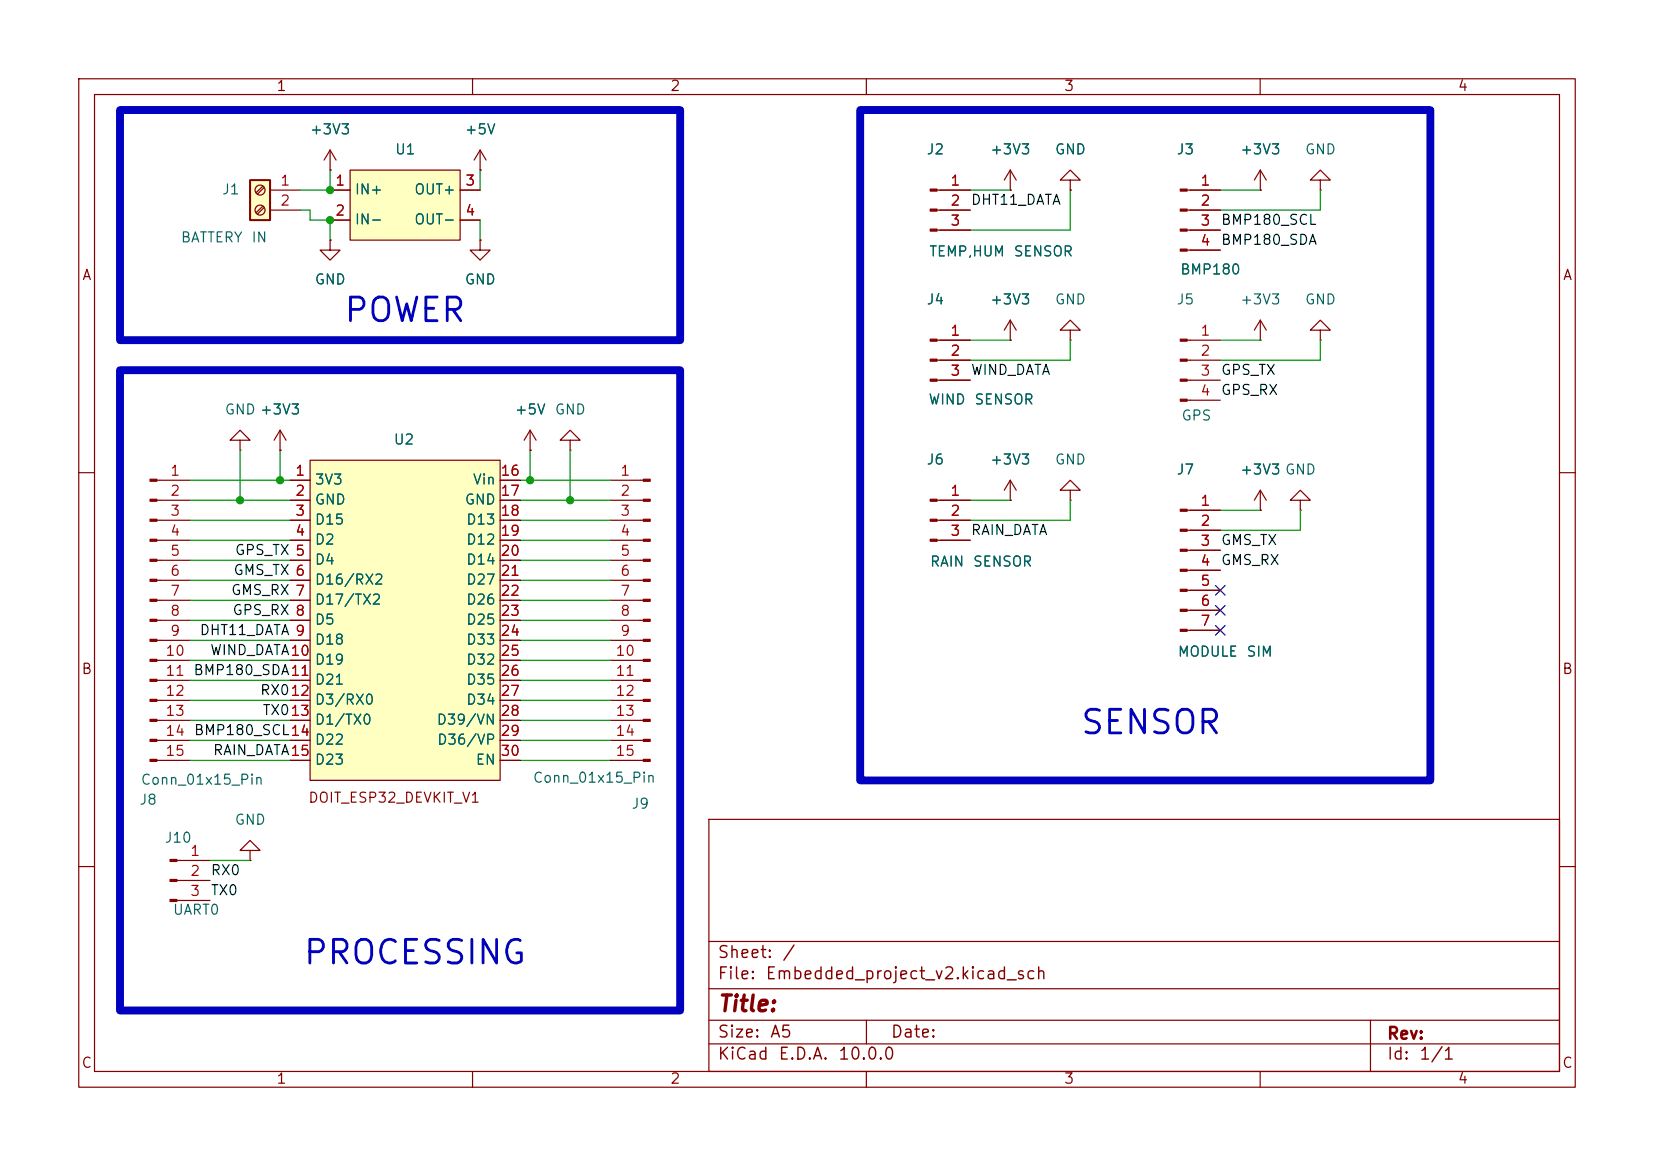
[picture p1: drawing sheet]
<svg xmlns="http://www.w3.org/2000/svg" width="210mm" height="148mm" viewBox="0 0 210 148" stroke-linecap="round" stroke-linejoin="round" font-family="sans-serif">
<g fill="none" stroke="#840000" stroke-width=".15">
<path d="M10 10h190v128h-190zM12 12h186v124h-186zM60 10v2M110 10v2M160 10v2M119 24.1h4.2M119 26.7h4.2M119 29.2h4.2M160 24.1h.1M160 21.6v2.5M160 21.6l-.7 1.3M160 21.6l.8 1.3"/>
<path d="M119 43.2h4.2M119 45.7h4.2M119 48.3h4.2M10 60h2M119 63.5h4.2M119 66h4.2M119 68.6h4.2M128.3 63.5h.1M128.3 61l-.8 1.2M128.3 61l.7 1.2M128.3 61v2.5M135.9 62.2h1.3l-1.3-1.2-1.3 1.2h1.3v1.3"/>
<path d="M135.9 63.5h.1M150.7 64.8h4.2M150.7 67.3h4.2M150.7 69.9h4.2M150.7 72.4h4.2M150.7 74.9h4.2M150.7 77.5h4.2M198 60h2M150.7 80h4.2M10 110h2M90 104h108v32h-108zM90 119.5h108"/>
<path d="M198 110h2M60 136v2M90 132.5h108M90 129.5h108M90 125.5h108M110 136v2M110 129.5v3M160 136v2M174 129.5v6.5"/>
</g>
<g fill="#840000" stroke="#840000" stroke-width=".15">
<path d="M149.9 64.6h.8v.3h-.8z"/>
<path d="M149.9 67.2h.8v.2h-.8z"/>
<path d="M149.9 69.7h.8v.3h-.8z"/>
<path d="M149.9 72.3h.8v.2h-.8z"/>
<path d="M149.9 74.8h.8v.3h-.8z"/>
<path d="M149.9 77.3h.8v.3h-.8z"/>
<path d="M149.9 79.9h.8v.2h-.8z"/>
<path d="M118.1 24h.9v.3h-.9z"/>
<path d="M118.1 26.5h.9v.3h-.9z"/>
<path d="M118.1 29.1h.9v.2h-.9z"/>
<path d="M118.1 43.1h.9v.2h-.9z"/>
<path d="M118.1 45.6h.9v.2h-.9z"/>
<path d="M118.1 48.1h.9v.3h-.9z"/>
<path d="M118.1 63.4h.9v.2h-.9z"/>
<path d="M118.1 65.9h.9v.3h-.9z"/>
<path d="M118.1 68.5h.9v.2h-.9z"/>
</g>
<path d="M39.4 58.4h24.1v40.7h-24.1z" fill="#ffffc2"/>
<g fill="none" stroke="#840000" stroke-width=".15">
<path d="M30.5 55.9h1.2l-1.2-1.3-1.3 1.3h1.3v1.3M30.5 57.2h.1M39.4 58.4h24.1v40.7h-24.1zM36.8 61h2.6M36.8 63.5h2.6M36.8 66h2.6M36.8 68.6h2.6M36.8 71.1h2.6M36.8 73.7h2.6M36.8 76.2h2.6M36.8 78.7h2.6M63.5 61h2.5"/>
<path d="M63.5 63.5h2.5M63.5 66h2.5M63.5 68.6h2.5M63.5 71.1h2.5M63.5 73.7h2.5M63.5 76.2h2.5M63.5 78.7h2.5M36.8 81.3h2.6M36.8 83.8h2.6M36.8 86.4h2.6M36.8 88.9h2.6M36.8 91.4h2.6"/>
<path d="M36.8 94h2.6M36.8 96.5h2.6M63.5 81.3h2.5M63.5 83.8h2.5M63.5 86.4h2.5M63.5 88.9h2.5M63.5 91.4h2.5M63.5 94h2.5M63.5 96.5h2.5M22.5 109.2h4.2M22.5 111.8h4.2M22.5 114.3h4.2"/>
<path d="M31.7 108h1.3l-1.3-1.3-1.2 1.3h1.2v1.2M31.7 109.2h.1"/>
</g>
<g fill="#840000" stroke="#840000" stroke-width=".15">
<path d="M21.6 109.1h.9v.2h-.9z"/>
<path d="M21.6 111.6h.9v.3h-.9z"/>
<path d="M21.6 114.2h.9v.2h-.9z"/>
</g>
<path d="M31.7 22.9h2.6v5h-2.6z" fill="#ffffc2"/>
<path d="M31.7 22.9h2.6v5h-2.6z" fill="none" stroke="#840000" stroke-width=".25"/>
<g fill="none" stroke="#840000" stroke-width=".15">
<path d="M41.9 19.1l-.8 1.2M41.9 19.1l.8 1.2M41.9 19.1v2.5M33.4 23.6l-.9 .9M33.4 26.2l-.9 .8M33.6 23.8l-.9 .8M33.6 26.3l-.9 .9M34.3 24.1h3.8M34.3 26.7h3.8M41.9 30.5v1.3h-1.3l1.3 1.2 1.3-1.2h-1.3M41.9 30.5h.1M41.9 21.6h.1"/>
<path d="M61 30.5v1.3h1.2l-1.2 1.2-1.3-1.2h1.3M61 30.5h.1M150.7 24.1h4.2M150.7 26.7h4.2M150.7 29.2h4.2M150.7 31.8h4.2M35.6 57.2h.1M35.6 54.6l-.8 1.3M35.6 54.6l.7 1.3M35.6 54.6v2.6M67.3 57.2h.1M67.3 54.6l-.8 1.3"/>
<path d="M67.3 54.6l.8 1.3M67.3 54.6v2.6M72.4 55.9h1.3l-1.3-1.3-1.3 1.3h1.3v1.3M72.4 57.2h.1M160 43.2h.1M160 40.6l-.7 1.3M160 40.6l.8 1.3M160 40.6v2.6"/>
<circle cx="33" cy="26.7" r=".63"/>
<circle cx="33" cy="24.1" r=".63"/>
</g>
<g fill="#840000" stroke="#840000" stroke-width=".15">
<path d="M149.9 24h.8v.3h-.8z"/>
<path d="M149.9 26.5h.8v.3h-.8z"/>
<path d="M149.9 29.1h.8v.2h-.8z"/>
<path d="M149.9 31.6h.8v.3h-.8z"/>
</g>
<path d="M44.4 21.6h14v8.9h-14z" fill="#ffffc2"/>
<g fill="none" stroke="#840000" stroke-width=".15">
<path d="M61 19.1l-.8 1.2M61 19.1l.7 1.2M61 19.1v2.5M41.9 30.5h.1M41.9 21.6h.1M41.9 24.1h2.5M41.9 27.9h2.5M44.4 21.6h14v8.9h-14zM58.4 24.1h2.6M58.4 27.9h2.6M61 21.6h.1M61 30.5h.1"/>
<path d="M119.4 24.1h3.8M119.4 26.7h3.8M119.4 29.2h3.8M128.3 24.1h.1M128.3 21.6v2.5M128.3 21.6l-.8 1.3M128.3 21.6l.7 1.3M135.9 22.9h1.3l-1.3-1.3-1.3 1.3h1.3v1.2M135.9 24.1h.1M151.1 24.1h3.8M151.1 26.7h3.8M151.1 29.2h3.8"/>
<path d="M151.1 31.8h3.8M160 24.1h.1M167.6 22.9h1.3l-1.3-1.3-1.2 1.3h1.2v1.2M167.6 24.1h.1M35.6 57.2h.1M67.3 57.2h.1M119.4 43.2h3.8M119.4 45.7h3.8M119.4 48.3h3.8M128.3 43.2h.1M128.3 40.6l-.8 1.3M128.3 40.6l.7 1.3"/>
<path d="M128.3 40.6v2.6M135.9 41.9h1.3l-1.3-1.3-1.3 1.3h1.3v1.3M135.9 43.2h.1M150.7 43.2h4.2M150.7 45.7h4.2M150.7 48.3h4.2M150.7 50.8h4.2M167.6 41.9h1.3l-1.3-1.3-1.2 1.3h1.2v1.3M167.6 43.2h.1M19.9 61h4.2M19.9 63.5h4.2M19.9 66h4.2"/>
<path d="M19.9 68.6h4.2M19.9 71.1h4.2M19.9 73.7h4.2M19.9 76.2h4.2M19.9 78.7h4.2M36.8 61h2.6M36.8 63.5h2.6M36.8 66h2.6M36.8 68.6h2.6M36.8 71.1h2.6M36.8 73.7h2.6M36.8 76.2h2.6"/>
<path d="M36.8 78.7h2.6M63.5 61h2.5M63.5 63.5h2.5M63.5 66h2.5M63.5 68.6h2.5M63.5 71.1h2.5M63.5 73.7h2.5M63.5 76.2h2.5M63.5 78.7h2.5M77.5 61h4.2M77.5 63.5h4.2M77.5 66h4.2"/>
<path d="M77.5 68.6h4.2M77.5 71.1h4.2M77.5 73.7h4.2M77.5 76.2h4.2M77.5 78.7h4.2M119.4 63.5h3.8M119.4 66h3.8M119.4 68.6h3.8M128.3 63.5h.1M151.1 64.8h3.8M151.1 67.3h3.8M151.1 69.9h3.8"/>
<path d="M151.1 72.4h3.8M151.1 74.9h3.8M151.1 77.5h3.8M160 64.8h.1M160 62.2l-.7 1.3M160 62.2l.8 1.3M160 62.2v2.6M165.1 63.5h1.3l-1.3-1.3-1.3 1.3h1.3v1.3M165.1 64.8h.1M19.9 81.3h4.2M19.9 83.8h4.2M19.9 86.4h4.2"/>
<path d="M19.9 88.9h4.2M19.9 91.4h4.2M19.9 94h4.2M19.9 96.5h4.2M36.8 81.3h2.6M36.8 83.8h2.6M36.8 86.4h2.6M36.8 88.9h2.6M36.8 91.4h2.6M36.8 94h2.6M36.8 96.5h2.6M63.5 81.3h2.5"/>
<path d="M63.5 83.8h2.5M63.5 86.4h2.5M63.5 88.9h2.5M63.5 91.4h2.5M63.5 94h2.5M63.5 96.5h2.5M77.5 81.3h4.2M77.5 83.8h4.2M77.5 86.4h4.2M77.5 88.9h4.2M77.5 91.4h4.2M77.5 94h4.2"/>
<path d="M77.5 96.5h4.2M151.1 80h3.8"/>
</g>
<g fill="#840000" stroke="#840000" stroke-width=".15">
<path d="M149.9 43.1h.8v.2h-.8z"/>
<path d="M149.9 45.6h.8v.2h-.8z"/>
<path d="M149.9 48.1h.8v.3h-.8z"/>
<path d="M149.9 50.7h.8v.2h-.8z"/>
<path d="M81.7 60.8h.8v.3h-.8z"/>
<path d="M81.7 63.4h.8v.2h-.8z"/>
<path d="M81.7 65.9h.8v.3h-.8z"/>
<path d="M81.7 68.5h.8v.2h-.8z"/>
<path d="M81.7 71h.8v.2h-.8z"/>
<path d="M81.7 73.5h.8v.3h-.8z"/>
<path d="M81.7 76.1h.8v.2h-.8z"/>
<path d="M81.7 78.6h.8v.3h-.8z"/>
<path d="M81.7 81.2h.8v.2h-.8z"/>
<path d="M81.7 83.7h.8v.2h-.8z"/>
<path d="M81.7 86.2h.8v.3h-.8z"/>
<path d="M81.7 88.8h.8v.2h-.8z"/>
<path d="M81.7 91.3h.8v.3h-.8z"/>
<path d="M81.7 93.9h.8v.2h-.8z"/>
<path d="M81.7 96.4h.8v.2h-.8z"/>
<path d="M19 60.8h.9v.3h-.9z"/>
<path d="M19 63.4h.9v.2h-.9z"/>
<path d="M19 65.9h.9v.3h-.9z"/>
<path d="M19 68.5h.9v.2h-.9z"/>
<path d="M19 71h.9v.2h-.9z"/>
<path d="M19 73.5h.9v.3h-.9z"/>
<path d="M19 76.1h.9v.2h-.9z"/>
<path d="M19 78.6h.9v.3h-.9z"/>
<path d="M19 81.2h.9v.2h-.9z"/>
<path d="M19 83.7h.9v.2h-.9z"/>
<path d="M19 86.2h.9v.3h-.9z"/>
<path d="M19 88.8h.9v.2h-.9z"/>
<path d="M19 91.3h.9v.3h-.9z"/>
<path d="M19 93.9h.9v.2h-.9z"/>
<path d="M19 96.4h.9v.2h-.9z"/>
</g>
<g fill="none" stroke="#009600" stroke-width=".15">
<path d="M38.1 26.7h1.3v1.2h2.5v2.6M41.9 21.6v2.5h-3.8M61 21.6v2.5M61 27.9v2.6M123.2 24.1h5.1M135.9 24.1v5.1h-12.7M154.9 24.1h5.1M167.6 24.1v2.6h-12.7M30.5 57.2v6.3M35.6 57.2v3.8M67.3 57.2v3.8M72.4 57.2v6.3"/>
<path d="M123.2 43.2h5.1M135.9 43.2v2.5h-12.7M154.9 43.2h5.1M167.6 43.2v2.5h-12.7M24.1 78.7h12.7M24.1 68.6h12.7M24.1 66h12.7M24.1 63.5h12.7M24.1 61h12.7M24.1 73.7h12.7M24.1 76.2h12.7M24.1 71.1h12.7"/>
<path d="M66 78.7h11.5M66 68.6h11.5M66 66h11.5M66 63.5h11.5M66 61h11.5M66 73.7h11.5M66 76.2h11.5M66 71.1h11.5M123.2 63.5h5.1M135.9 63.5v2.5h-12.7M154.9 64.8h5.1M165.1 64.8v2.5h-10.2"/>
<path d="M24.1 86.4h12.7M24.1 83.8h12.7M24.1 91.4h12.7M24.1 96.5h12.7M24.1 94h12.7M24.1 81.3h12.7M24.1 88.9h12.7M66 86.4h11.5M66 83.8h11.5M66 91.4h11.5M66 96.5h11.5M66 94h11.5"/>
<path d="M66 81.3h11.5M66 88.9h11.5M26.7 109.2h5"/>
</g>
<path d="M154.3 79.4l1.2 1.2M154.3 76.9l1.2 1.2M154.3 74.3l1.2 1.2M155.5 79.4l-1.2 1.2M155.5 76.9l-1.2 1.2M155.5 74.3l-1.2 1.2" fill="none" stroke="#000084" stroke-width=".15"/>
<path d="M15.2 14h71.2v29.2h-71.2zM109.2 14h72.4v85.1h-72.4zM15.2 47h71.2v81.3h-71.2z" fill="none" stroke="#0000c2" stroke-width="1"/>
<g fill="#009600" stroke="#009600" stroke-width=".13">
<circle cx="30.5" cy="63.5" r=".46"/>
<circle cx="72.4" cy="63.5" r=".46"/>
<circle cx="67.3" cy="61" r=".46"/>
<circle cx="35.6" cy="61" r=".46"/>
<circle cx="41.9" cy="24.1" r=".46"/>
<circle cx="41.9" cy="27.9" r=".46"/>
</g>
<g font-size="3" fill="#0000c2">
<text x="43.5" y="41.6">POWER</text>
<text x="137" y="93.9">SENSOR</text>
<text x="38.3" y="123.1">PROCESSING</text>
</g>
<text font-size="2" fill="#840000" x="91" y="128.9">Title:</text>
<g font-size="1.5" fill="#840000">
<text x="91" y="124.7">File:</text>
<text x="91" y="122">Sheet:</text>
<text x="97.1" y="124.7">Embedded_project_v2.kicad_sch</text>
<text x="99.2" y="122">/</text>
<text x="91" y="134.9">KiCad</text>
<text x="91" y="132.1">Size:</text>
<text x="97.7" y="132.1">A5</text>
<text x="98.7" y="134.9">E.D.A.</text>
<text x="106.3" y="134.9">10.0.0</text>
<text x="113" y="132.1">Date:</text>
<text x="176" y="132.3">Rev:</text>
<text x="176" y="134.9">Id:</text>
<text x="180.1" y="134.9">1/1</text>
</g>
<g font-size="1.3" fill="#840000">
<text x="35" y="11.9">1</text>
<text x="85" y="11.9">2</text>
<text x="135" y="11.9">3</text>
<text x="185" y="11.9">4</text>
<text x="10.3" y="35.9">A</text>
<text x="198.4" y="35.9">A</text>
<text x="10.3" y="85.9">B</text>
<text x="198.3" y="85.9">B</text>
<text x="39.1" y="102.2">DOIT_ESP32_DEVKIT_V1</text>
<text x="10.3" y="135.9">C</text>
<text x="35" y="137.9">1</text>
<text x="85" y="137.9">2</text>
<text x="135" y="137.9">3</text>
<text x="185" y="137.9">4</text>
<text x="198.3" y="135.9">C</text>
</g>
<g font-size="1.3" fill="#006464">
<text x="39.3" y="17.4">+3V3</text>
<text x="58.9" y="17.4">+5V</text>
<text x="50.1" y="19.9">U1</text>
<text x="117.6" y="19.9">J2</text>
<text x="125.6" y="19.9">+3V3</text>
<text x="133.9" y="19.9">GND</text>
<text x="149.3" y="19.9">J3</text>
<text x="157.4" y="19.9">+3V3</text>
<text x="165.6" y="19.9">GND</text>
<text x="28.1" y="25">J1</text>
<text x="45" y="25">IN+</text>
<text x="45" y="28.8">IN-</text>
<text x="52.5" y="25">OUT+</text>
<text x="52.5" y="28.8">OUT-</text>
<text x="22.9" y="31.1">BATTERY</text>
<text x="31.8" y="31.1">IN</text>
<text x="117.9" y="32.9">TEMP,HUM</text>
<text x="128.6" y="32.9">SENSOR</text>
<text x="149.8" y="35.2">BMP180</text>
<text x="39.9" y="36.4">GND</text>
<text x="58.9" y="36.4">GND</text>
<text x="117.6" y="39">J4</text>
<text x="125.6" y="39">+3V3</text>
<text x="133.9" y="39">GND</text>
<text x="149.3" y="39">J5</text>
<text x="157.4" y="39">+3V3</text>
<text x="165.6" y="39">GND</text>
<text x="28.4" y="52.9">GND +3V3</text>
<text x="32.9" y="52.9">+3V3</text>
<text x="65.3" y="52.9">+5V</text>
<text x="70.4" y="52.9">GND</text>
<text x="117.8" y="51.7">WIND</text>
<text x="123.6" y="51.7">SENSOR</text>
<text x="149.9" y="53.7">GPS</text>
<text x="49.9" y="56.7">U2</text>
<text x="117.6" y="59.3">J6</text>
<text x="125.6" y="59.3">+3V3</text>
<text x="133.9" y="59.3">GND</text>
<text x="39.9" y="61.8">3V3</text>
<text x="39.9" y="64.4">GND</text>
<text x="58.9" y="64.4">GND</text>
<text x="59.9" y="61.8">Vin</text>
<text x="149.3" y="60.6">J7</text>
<text x="157.4" y="60.6">+3V3 GND</text>
<text x="157.4" y="60.6">+3V3</text>
<text x="39.9" y="66.9">D15</text>
<text x="39.9" y="69.4">D2</text>
<text x="39.9" y="72">D4</text>
<text x="59.1" y="66.9">D13</text>
<text x="59.1" y="69.4">D12</text>
<text x="59.1" y="72">D14</text>
<text x="39.9" y="74.5">D16/RX2</text>
<text x="39.9" y="77.1">D17/TX2</text>
<text x="59.1" y="74.5">D27</text>
<text x="59.1" y="77.1">D26</text>
<text x="118" y="72.2">RAIN</text>
<text x="123.4" y="72.2">SENSOR</text>
<text x="39.9" y="79.6">D5</text>
<text x="39.9" y="82.1">D18</text>
<text x="59.1" y="79.6">D25</text>
<text x="59.1" y="82.1">D33</text>
<text x="149.4" y="83.7">MODULE</text>
<text x="158.2" y="83.7">SIM</text>
<text x="39.9" y="84.7">D19</text>
<text x="39.9" y="87.2">D21</text>
<text x="39.9" y="89.8">D3/RX0</text>
<text x="59.1" y="84.7">D32</text>
<text x="59.1" y="87.2">D35</text>
<text x="59.1" y="89.8">D34</text>
<text x="39.9" y="92.3">D1/TX0</text>
<text x="39.9" y="94.8">D22</text>
<text x="55.4" y="92.3">D39/VN</text>
<text x="55.4" y="94.8">D36/VP</text>
<text x="17.8" y="99.9">Conn_01x15_Pin</text>
<text x="39.9" y="97.4">D23</text>
<text x="60.3" y="97.4">EN</text>
<text x="67.6" y="99.7">Conn_01x15_Pin</text>
<text x="17.6" y="102.5">J8</text>
<text x="20.8" y="107.3">J10</text>
<text x="29.7" y="105">GND</text>
<text x="80.1" y="103">J9</text>
<text x="21.9" y="116.4">UART0</text>
</g>
<g font-size="1.3" fill="#a90000">
<text x="35.5" y="23.9">1</text>
<text x="42.5" y="23.9">1</text>
<text x="59" y="23.9">3</text>
<text x="120.6" y="23.9">1</text>
<text x="152.3" y="23.9">1</text>
<text x="35.5" y="26.4">2</text>
<text x="42.5" y="27.7">2</text>
<text x="59" y="27.7">4</text>
<text x="120.6" y="26.4">2</text>
<text x="120.6" y="29">3</text>
<text x="152.3" y="26.4">2</text>
<text x="152.3" y="29">3</text>
<text x="152.3" y="31.5">4</text>
<text x="120.6" y="42.9">1</text>
<text x="120.6" y="45.5">2</text>
<text x="152.3" y="42.9">1</text>
<text x="152.3" y="45.5">2</text>
<text x="120.6" y="48">3</text>
<text x="152.3" y="48">3</text>
<text x="152.3" y="50.5">4</text>
<text x="21.5" y="60.7">1</text>
<text x="21.5" y="63.2">2</text>
<text x="21.5" y="65.8">3</text>
<text x="37.4" y="60.7">1</text>
<text x="37.4" y="63.2">2</text>
<text x="37.4" y="65.8">3</text>
<text x="63.5" y="60.7">16</text>
<text x="63.5" y="63.2">17</text>
<text x="63.5" y="65.8">18</text>
<text x="78.7" y="60.7">1</text>
<text x="78.7" y="63.2">2</text>
<text x="78.7" y="65.8">3</text>
<text x="120.6" y="63.2">1</text>
<text x="120.6" y="65.8">2</text>
<text x="152.3" y="64.5">1</text>
<text x="21.5" y="68.3">4</text>
<text x="21.5" y="70.9">5</text>
<text x="37.4" y="68.3">4</text>
<text x="37.4" y="70.9">5</text>
<text x="63.5" y="68.3">19</text>
<text x="63.5" y="70.9">20</text>
<text x="78.7" y="68.3">4</text>
<text x="78.7" y="70.9">5</text>
<text x="120.6" y="68.3">3</text>
<text x="152.3" y="67.1">2</text>
<text x="152.3" y="69.6">3</text>
<text x="21.5" y="73.4">6</text>
<text x="21.5" y="75.9">7</text>
<text x="37.4" y="73.4">6</text>
<text x="37.4" y="75.9">7</text>
<text x="63.5" y="73.4">21</text>
<text x="63.5" y="75.9">22</text>
<text x="78.7" y="73.4">6</text>
<text x="78.7" y="75.9">7</text>
<text x="152.3" y="72.1">4</text>
<text x="152.3" y="74.7">5</text>
<text x="152.3" y="77.2">6</text>
<text x="20.9" y="83.6">10</text>
<text x="21.5" y="78.5">8</text>
<text x="21.5" y="81">9</text>
<text x="36.8" y="83.6">10</text>
<text x="37.4" y="78.5">8</text>
<text x="37.4" y="81">9</text>
<text x="63.5" y="78.5">23</text>
<text x="63.5" y="81">24</text>
<text x="63.5" y="83.6">25</text>
<text x="78.1" y="83.6">10</text>
<text x="78.7" y="78.5">8</text>
<text x="78.7" y="81">9</text>
<text x="152.3" y="79.8">7</text>
<text x="20.9" y="86.1">11</text>
<text x="20.9" y="88.6">12</text>
<text x="36.8" y="86.1">11</text>
<text x="36.8" y="88.6">12</text>
<text x="63.5" y="86.1">26</text>
<text x="63.5" y="88.6">27</text>
<text x="78.1" y="86.1">11</text>
<text x="78.1" y="88.6">12</text>
<text x="20.9" y="91.2">13</text>
<text x="20.9" y="93.7">14</text>
<text x="36.8" y="91.2">13</text>
<text x="36.8" y="93.7">14</text>
<text x="63.5" y="91.2">28</text>
<text x="63.5" y="93.7">29</text>
<text x="78.1" y="91.2">13</text>
<text x="78.1" y="93.7">14</text>
<text x="20.9" y="96.3">15</text>
<text x="36.8" y="96.3">15</text>
<text x="63.5" y="96.3">30</text>
<text x="78.1" y="96.3">15</text>
<text x="24.1" y="109">1</text>
<text x="24.1" y="111.5">2</text>
<text x="24.1" y="114">3</text>
</g>
<g font-size="1.3" fill="#0f0f0f">
<text x="123.2" y="26.3">DHT11_DATA</text>
<text x="154.9" y="28.9">BMP180_SCL</text>
<text x="154.9" y="31.4">BMP180_SDA</text>
<text x="123.2" y="47.9">WIND_DATA</text>
<text x="154.9" y="47.9">GPS_TX</text>
<text x="154.9" y="50.5">GPS_RX</text>
<text x="29.7" y="70.8">GPS_TX 5</text>
<text x="123.2" y="68.2">RAIN_DATA</text>
<text x="154.9" y="69.5">GMS_TX</text>
<text x="29.2" y="75.9">GMS_RX 7</text>
<text x="29.6" y="73.3">GMS_TX 6</text>
<text x="154.9" y="72">GMS_RX</text>
<text x="25.3" y="80.9">DHT11_DATA 9</text>
<text x="26.6" y="83.5">WIND_DATA10</text>
<text x="29.4" y="78.4">GPS_RX 8</text>
<text x="24.5" y="86">BMP180_SDA11</text>
<text x="32.9" y="88.6">RX012</text>
<text x="24.5" y="93.6">BMP180_SCL14</text>
<text x="33.2" y="91.1">TX013</text>
<text x="27" y="96.2">RAIN_DATA15</text>
<text x="26.7" y="114">TX0</text>
<text x="26.7" y="111.4">RX0</text>
</g>
</svg>
